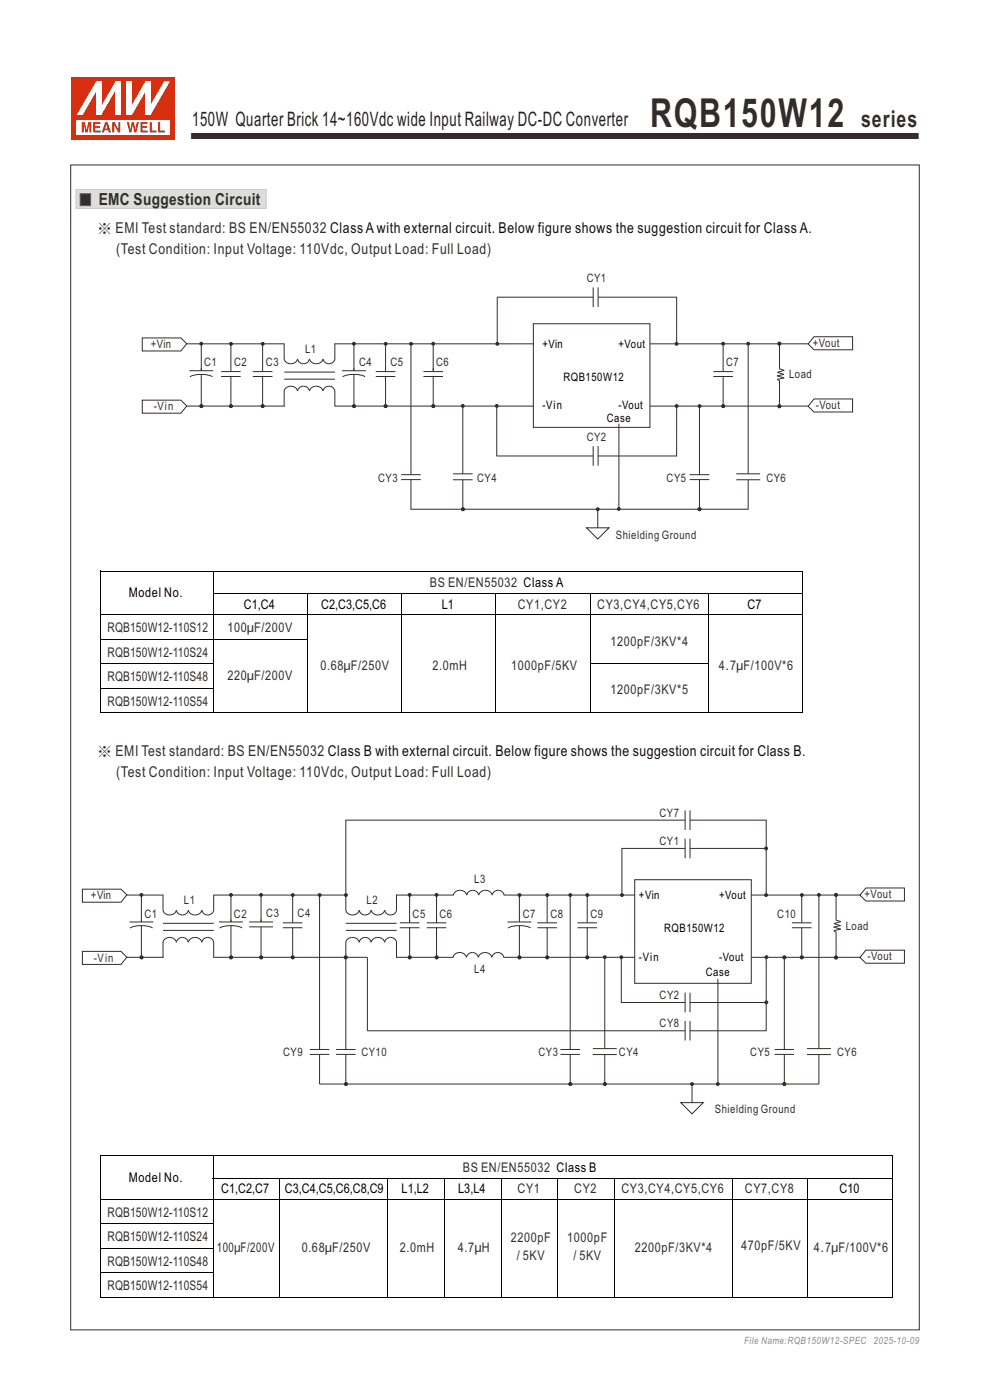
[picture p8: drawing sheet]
<svg xmlns="http://www.w3.org/2000/svg" width="210mm" height="297mm" viewBox="0 0 210 297" stroke-linecap="round" stroke-linejoin="round" font-family="sans-serif">
<g fill="none" stroke="#332c2b" stroke-width=".21">
<path d="M30.2 71.7h8.2l1.2 1.2-1.2 1.6h-8.2zM39.6 72.9h20.7M40.2 78.6h5M42.7 72.9v5.7M42.7 79.4v6.5M45.1 79.9a5.8 5.8 0 0 0-4.8 .1M46.9 78.8h4.2M46.9 79.9h4.2M49 72.9v5.9M49 79.9v6.2M53.6 78.8h4.2M53.6 79.9h4.2"/>
<path d="M55.7 72.9v5.9M55.7 79.9v6.2M60.3 72.9v3.3M60.3 78.9h10.8M71 72.9h42.2M71 72.9v3.2a1.29 1.29 0 0 1-1.2 1.1 1.29 1.29 0 0 1-1.3-1.1 1.51 1.51 0 0 1-1.4 1.1 1.51 1.51 0 0 1-1.5-1.1 1.29 1.29 0 0 1-1.2 1.1 1.29 1.29 0 0 1-1.3-1.1 1.49 1.49 0 0 1-1.4 1.1 1.49 1.49 0 0 1-1.4-1.1M72.5 78.6h5.1M75.1 79.4v6.5M75.1 72.9v5.7M77.4 79.9a5.8 5.8 0 0 0-4.7 .1M79.7 78.8h4.2M79.7 79.9h4.2"/>
<path d="M81.8 72.9v5.9M81.8 79.9v6.6M87.2 72.9v27.8M89.8 78.8h4.2M89.8 79.9h4.2M91.9 72.9v5.9M91.9 79.9v6.2M105.4 63h20.4M105.5 63v10.1M113.1 68.7h24.8v22h-24.8zM125.8 61v4.1M126.9 63h16.7"/>
<path d="M126.9 61v4.1M137.9 72.9h33.6M143.5 63v10M151.3 78.8h4.2M151.3 79.9h4.2M153.4 72.9v5.9M153.4 79.9v6.2M158.7 72.9v27.6M165.3 72.9v5.3l1.1 .4-1.5 .4 1.4 .4-1.5 .3 1.6 .5M172.7 71.4h8.2v2.8h-8.2l-1.3-1.2zM30.2 84.9h8.2l1.2 1.2-1.2 1.6h-8.2zM39.5 86.1h20.8"/>
<path d="M60.3 80.4h10.8M71 86.1h42.1M71 86.2v-3.2a1.29 1.29 0 0 0-1.2-1.1 1.29 1.29 0 0 0-1.3 1.1 1.51 1.51 0 0 0-1.4-1.1 1.51 1.51 0 0 0-1.5 1.1 1.29 1.29 0 0 0-1.2-1.1 1.29 1.29 0 0 0-1.3 1.1 1.49 1.49 0 0 0-1.4-1.1 1.49 1.49 0 0 0-1.4 1.1v3.2M98.2 86.1v14.4M105.4 86.1v10.7M105.4 96.7h20.4M125.8 94.6v4.2M126.9 94.6v4.2M126.9 96.7h16.7M131.3 89.9v18.2M137.9 86.2h33.6M143.5 86.2v10.6"/>
<path d="M148.4 85.9v14.8M166.3 80.2l-1.4 .3 .4 .3 .1 5.4M172.7 84.6h8.2v2.8h-8.2l-1.3-1.2zM85.1 100.7h4.1M85.1 101.7h4.1M87.1 108h71.6M87.2 101.7v6.3M96.1 101.8h4.2M96.1 100.5h4.2M98.2 101.8v6M124.4 112h4.8l-2.4 2.4zM126.8 108v4"/>
<path d="M146.3 100.7h4.1M146.3 101.7h4.1M148.4 101.7v6.3M156.2 101.8h5M156.2 100.5h5M158.7 101.8v6.3M73.4 173.9v19.2M73.4 174h71.9M131.9 180h13.4M131.9 180v9.9M145.3 171.9v4.2M145.3 177.9v4.2"/>
<path d="M146.4 171.9v4.2M146.4 177.9v4.2M146.4 180h16.1M146.4 174h16.1M162.5 173.9v16M17.5 188.6h8.2l1.2 1.3-1.2 1.5h-8.2zM26.9 189.9h7.7M27.5 195.6h5M30 189.8v5.8M30 196.4v6.5M32.4 196.9a5.8 5.8 0 0 0-4.8 0M34.6 189.8v3.3"/>
<path d="M34.6 193.1a1.49 1.49 0 0 0 1.4 1 1.49 1.49 0 0 0 1.4-1M34.6 197.4h10.8M34.6 195.9h10.8M37.4 199.9a1.49 1.49 0 0 0-1.4-1 1.49 1.49 0 0 0-1.4 1v3.3M37.4 199.9a1.28 1.28 0 0 1 1.3-1 1.28 1.28 0 0 1 1.2 1M37.4 193.1a1.28 1.28 0 0 0 1.3 1 1.28 1.28 0 0 0 1.2-1M40 199.9a1.49 1.49 0 0 1 1.4-1 1.49 1.49 0 0 1 1.4 1M40 193.1a1.49 1.49 0 0 0 1.4 1 1.49 1.49 0 0 0 1.4-1M42.8 199.9a1.28 1.28 0 0 1 1.3-1 1.28 1.28 0 0 1 1.2 1v3.3M42.8 193.1a1.28 1.28 0 0 0 1.3 1 1.28 1.28 0 0 0 1.2-1M45.3 189.9h28.1M45.3 189.8v3.3"/>
<path d="M46.5 195.6h5M49 189.8v5.8M49 196.4v6.5M51.4 196.9a5.8 5.8 0 0 0-4.8 0M52.8 195.6h5.1M52.8 196.6h5.1M55.4 189.8v5.8M55.4 196.6v6.3M60 195.8h4.2M60 196.8h4.2M62.1 189.9v5.9M62.1 196.8v6.6"/>
<path d="M67.8 189.9v32.7M73.4 193.1a1.49 1.49 0 0 0 1.4 1 1.49 1.49 0 0 0 1.4-1 1.29 1.29 0 0 0 1.2 1 1.29 1.29 0 0 0 1.3-1M73.4 197.4h10.7M73.4 195.9h10.7M78.7 199.9a1.29 1.29 0 0 0-1.3-1 1.29 1.29 0 0 0-1.2 1 1.49 1.49 0 0 0-1.4-1 1.49 1.49 0 0 0-1.4 1v22.7M78.7 199.9a1.49 1.49 0 0 1 1.5-1 1.49 1.49 0 0 1 1.4 1M78.7 193.1a1.49 1.49 0 0 0 1.5 1 1.49 1.49 0 0 0 1.4-1M81.6 199.9a1.28 1.28 0 0 1 1.3-1 1.28 1.28 0 0 1 1.2 1v3.3M81.6 193.1a1.28 1.28 0 0 0 1.3 1 1.28 1.28 0 0 0 1.2-1M84 189.9h12.2M84.1 189.8v3.3M84.8 195.8h4.2"/>
<path d="M84.8 196.8h4.2M86.9 189.8v6M86.9 196.8v6.1M90.5 195.8h4.2M90.5 196.8h4.2M92.6 189.8v6M92.6 196.8v6.1M96.2 189.9a1.49 1.49 0 0 1 1.4-1 1.49 1.49 0 0 1 1.4 1 1.29 1.29 0 0 1 1.3-1 1.29 1.29 0 0 1 1.2 1 1.51 1.51 0 0 1 1.5-1 1.51 1.51 0 0 1 1.4 1 1.29 1.29 0 0 1 1.3-1 1.29 1.29 0 0 1 1.2 1M106.8 189.9h27.9M107.6 195.6h5.1M110.2 189.7v5.9M110.2 196.4v6.7"/>
<path d="M112.5 196.9a5.8 5.8 0 0 0-4.7 0M114 195.8h4.1M114 196.8h4.1M116.1 189.9v5.9M116.1 196.8v6.3M121 189.9v32.7M122.5 195.8h4.1M122.5 196.8h4.1M124.6 189.9v5.9M124.6 196.8v6.3M134.6 186.6h24.8v22h-24.8zM159.4 189.9h23.1"/>
<path d="M168 195.8h4.1M168 196.8h4.1M170.1 189.9v5.9M170.1 196.8v6.3M173.7 190v32.5M176.8 196.7l1.6 .4-1.5 .3 .4 .3 .1 5.4M177.3 189.9v5.3l1.1 .3-1.5 .4 1.4 .5-1.5 .3M183.7 188.4h8.2v2.7h-8.2l-1.3-1.2zM17.5 201.8h8.2l1.2 1.3-1.2 1.5h-8.2zM26.8 203.1h7.8M45.3 203.1h32.6v15.6M77.9 218.7h67.4"/>
<path d="M84 203.1h12.2M96.1 203.1a1.49 1.49 0 0 1 1.4-1 1.49 1.49 0 0 1 1.4 1M98.9 203.1a1.28 1.28 0 0 1 1.3-1 1.28 1.28 0 0 1 1.3 1M101.5 203.1a1.49 1.49 0 0 1 1.4-1 1.49 1.49 0 0 1 1.4 1M104.3 203.1a1.28 1.28 0 0 1 1.3-1 1.28 1.28 0 0 1 1.2 1M106.8 203.1h27.8M128.3 203.1v19.4M131.7 212.7h13.6M131.8 203.1v9.6M145.3 210.6v4.1M145.3 216.6v4.1M146.4 210.6v4.1"/>
<path d="M146.4 216.6v4.1M146.4 218.7h16.2M146.4 212.7h16.2M152.3 207.7v22.1M159.4 203.1h23.1M162.5 203.1v15.6M166.4 203v19.6M183.7 201.6h8.2v2.7h-8.2l-1.3-1.2zM65.7 222.6h4.2M65.7 223.7h4.2M67.8 223.7v6.3h105.9v-6.3M71.3 222.6h4.1"/>
<path d="M71.3 223.7h4.1M73.4 223.7v6.3M118.9 222.6h4.1M118.9 223.7h4.1M121 223.7v6.3M125.8 222.5h5M125.8 223.7h5M128.3 223.7v6.1M144.4 233.9h4.8l-2.4 2.4zM146.8 229.9v4M164.3 222.6h4.1M164.3 223.7h4.1"/>
<path d="M166.4 223.7v6.3M171.2 222.5h5M171.2 223.7h5"/>
</g>
<g fill="#332c2b" stroke="#332c2b" stroke-width=".21">
<circle cx="128.3" cy="230" r=".3"/>
<circle cx="121" cy="230" r=".3"/>
<circle cx="73.4" cy="230" r=".3"/>
<circle cx="152.3" cy="230" r=".3"/>
<circle cx="131.3" cy="108" r=".3"/>
<circle cx="98.2" cy="108" r=".3"/>
<circle cx="30" cy="203.1" r=".3"/>
<circle cx="49" cy="203.1" r=".3"/>
<circle cx="42.7" cy="86.2" r=".3"/>
<circle cx="86.9" cy="203.1" r=".3"/>
<circle cx="92.6" cy="203.1" r=".3"/>
<circle cx="91.9" cy="86.2" r=".3"/>
<circle cx="153.4" cy="86.2" r=".3"/>
<circle cx="55.4" cy="203.1" r=".3"/>
<circle cx="75.1" cy="86.2" r=".3"/>
<circle cx="177.3" cy="189.8" r=".3"/>
<circle cx="165.3" cy="72.9" r=".3"/>
<circle cx="177.3" cy="203.1" r=".3"/>
<circle cx="165.3" cy="86.2" r=".3"/>
<circle cx="49" cy="86.2" r=".3"/>
<circle cx="110.2" cy="203.1" r=".3"/>
<circle cx="55.7" cy="86.2" r=".3"/>
<circle cx="116.1" cy="203.1" r=".3"/>
<circle cx="124.6" cy="203.1" r=".3"/>
<circle cx="170.1" cy="203.1" r=".3"/>
<circle cx="166.4" cy="203.1" r=".3"/>
<circle cx="62.1" cy="203.1" r=".3"/>
<circle cx="73.3" cy="203.1" r=".3"/>
<circle cx="81.8" cy="86.2" r=".3"/>
<circle cx="166.4" cy="230" r=".3"/>
<circle cx="148.4" cy="108" r=".3"/>
<circle cx="49" cy="72.9" r=".3"/>
<circle cx="110.2" cy="189.9" r=".3"/>
<circle cx="105.5" cy="72.9" r=".3"/>
<circle cx="55.7" cy="72.9" r=".3"/>
<circle cx="116.1" cy="189.9" r=".3"/>
<circle cx="124.6" cy="189.9" r=".3"/>
<circle cx="131.9" cy="189.9" r=".3"/>
<circle cx="170.1" cy="189.9" r=".3"/>
<circle cx="62.1" cy="189.9" r=".3"/>
<circle cx="73.4" cy="189.9" r=".3"/>
<circle cx="67.8" cy="189.9" r=".3"/>
<circle cx="81.8" cy="72.9" r=".3"/>
<circle cx="121" cy="189.9" r=".3"/>
<circle cx="87.2" cy="72.9" r=".3"/>
<circle cx="148.4" cy="86.1" r=".3"/>
<circle cx="162.5" cy="189.9" r=".3"/>
<circle cx="162.5" cy="180" r=".3"/>
<circle cx="143.5" cy="72.9" r=".3"/>
<circle cx="128.3" cy="203.1" r=".3"/>
<circle cx="131.8" cy="203.1" r=".3"/>
<circle cx="98.2" cy="86.1" r=".3"/>
<circle cx="105.4" cy="86.1" r=".3"/>
<circle cx="173.7" cy="189.8" r=".3"/>
<circle cx="158.7" cy="72.9" r=".3"/>
<circle cx="162.6" cy="203.1" r=".3"/>
<circle cx="162.6" cy="212.6" r=".3"/>
<circle cx="143.5" cy="86.1" r=".3"/>
<circle cx="30" cy="189.8" r=".3"/>
<circle cx="49" cy="189.8" r=".3"/>
<circle cx="42.7" cy="72.9" r=".3"/>
<circle cx="86.9" cy="189.8" r=".3"/>
<circle cx="92.6" cy="189.8" r=".3"/>
<circle cx="91.9" cy="72.9" r=".3"/>
<circle cx="153.4" cy="72.9" r=".3"/>
<circle cx="55.4" cy="189.8" r=".3"/>
<circle cx="75.1" cy="72.9" r=".3"/>
<circle cx="146.8" cy="230" r=".3"/>
<circle cx="126.8" cy="108" r=".3"/>
</g>
<path d="M40.4 28.1h154.6v1.5h-154.6z" fill-rule="evenodd" fill="#332c2b" stroke="#fefefe" stroke-width=".21"/>
<path d="M15.2 16.4h22v13.2h-22z" fill-rule="evenodd" fill="#d62e0f"/>
<path d="M16.3 25.4h19.8v3.1h-19.8z" fill-rule="evenodd" fill="#fefefe"/>
<g fill="#d62e0f">
<path d="M26.9 25.9h.4l.4 1.6 .3-1.6h.4l.3 1.6 .3-1.6h.5l-.6 2.2h-.4l-.3-1.7-.3 1.7h-.4z" fill-rule="evenodd"/>
<path d="M29.8 25.9h1.5v.4h-1.1v.5h1v.3h-1v.6h1.1v.4h-1.5z" fill-rule="evenodd"/>
<path d="M31.7 25.9h.5v1.8h1v.4h-1.5z" fill-rule="evenodd"/>
<path d="M33.5 25.9h.5v1.8h1v.4h-1.5z" fill-rule="evenodd"/>
<path d="M17.3 25.9h.7l.4 1.7 .3-1.7h.7v2.2h-.4v-1.8l-.4 1.8h-.5l-.4-1.8v1.8h-.4z" fill-rule="evenodd"/>
<path d="M19.8 25.9h1.5v.4h-1.1v.5h1v.3h-1v.6h1.2v.4h-1.6z" fill-rule="evenodd"/>
<path d="M22.6 26.4l.2 .9h-.5zM22.3 25.9l-.7 2.2h.4l.2-.4h.7l.2 .4h.5l-.8-2.2z" fill-rule="evenodd"/>
<path d="M23.8 25.9h.5l.8 1.5v-1.5h.4v2.2h-.4l-.9-1.6v1.6h-.4z" fill-rule="evenodd"/>
</g>
<g fill="#fff">
<path d="M24.5 17.3h1.1v7.1h-1.1z" fill-rule="evenodd"/>
<path d="M24.5 17.3h1.1l-4.1 7.1h-1.1z" fill-rule="evenodd"/>
<path d="M20.4 17.3h1.1v7.1h-1.1z" fill-rule="evenodd"/>
<path d="M20.4 17.3h1.1v.3l-4 6.8h-1.2z" fill-rule="evenodd"/>
<path d="M30.8 17.3h1.1v7.1h-1.1z" fill-rule="evenodd"/>
<path d="M34.8 17.3h1.3l-4.2 7.1h-1v-.3z" fill-rule="evenodd"/>
<path d="M26.9 17.3h1.1v7.1h-1.1z" fill-rule="evenodd"/>
<path d="M30.8 17.3h1.1v.2l-3.9 6.9h-1.1v-.3z" fill-rule="evenodd"/>
</g>
<g fill="none" stroke="#000" stroke-width=".21">
<path d="M21.3 121.1v30.1M21.4 121.2h148.7M21.4 130.4h148.8M21.4 135.6h43.9M45.1 126h125.1M45.2 121.2v30M65.2 126v25.2M85.2 126v25.2M105.2 126v25.2M125.2 126v25.2M150.2 126v25.2M170.2 121.2v30"/>
<path d="M21.3 151.2h148.8M21.3 146h24M21.3 140.8h24M125.1 140.8h25.2M21.3 245.1v4.8M21.3 250.1v25.1M21.4 245.2h168M21.4 254.4h168M21.4 259.6h23.8M45.1 250h144.3M45.2 245.2v30M59.2 249.9v25.3"/>
<path d="M82.2 249.9v25.3M94.4 249.9v25.2M106.4 249.9v25.3M118.4 249.9v25.2M130.4 249.9v25.3M155.4 249.9v25.3M171.4 250v25.2M189.4 245.2v29.9M21.3 275.2h168.1M21.4 264.8h23.7M21.4 270h23.7"/>
</g>
<path d="M21.3 126.4l.1 .2zM21.3 130.3l.1 .2zM45.1 125.9l.2 .2zM45.1 135.5l.2 .1zM45.1 140.5l.2 .2zM21.3 249.9l.1 .2zM21.3 254.3l.1 .2zM45.1 249.9l.2 .2zM45.1 259.5l.2 .1zM45.1 264.5l.2 .2z" fill="#000"/>
<path d="M16.1 40.2h40.4v4h-40.4z" fill-rule="evenodd" fill="#dcdddd" stroke="#c9caca" stroke-width=".21"/>
<path d="M17 41.1h2.2v2.5h-2.2z" fill-rule="evenodd" fill="#332c2b" stroke="#5f5d5d" stroke-width=".21"/>
<path d="M15 35h180v247.1h-180z" fill="none" stroke="#332c2b" stroke-width=".21"/>
<text font-size="8.5" fill="#332c2b" x="137.9" y="27">RQB150W12</text>
<text font-size="4.9" fill="#332c2b" x="182.7" y="27">series</text>
<text font-size="4.2" fill="#231f20" x="40.8" y="26.6">150W Quarter Brick 14~160Vdc wide Input Railway DC-DC Converter</text>
<text font-size="3.5" fill="#332c2b" x="20.9" y="43.6">EMC Suggestion Circuit</text>
<g font-size="3.2" fill="#332c2b">
<text x="20.6" y="49.4">※ EMI Test standard: BS EN/EN55032 Class A with external circuit. Below figure shows the suggestion circuit for Class A.</text>
<text x="24.6" y="53.9">(Test Condition: Input Voltage: 110Vdc, Output Load: Full Load)</text>
<text x="20.6" y="160.3">※ EMI Test standard: BS EN/EN55032 Class B with external circuit. Below figure shows the suggestion circuit for Class B.</text>
<text x="24.6" y="164.8">(Test Condition: Input Voltage: 110Vdc, Output Load: Full Load)</text>
</g>
<g font-size="2.8" fill="#332c2b">
<text x="91.2" y="124.6">BS EN/EN55032 Class A</text>
<text x="109.8" y="129.2">CY1,CY2</text>
<text x="126.7" y="129.2">CY3,CY4,CY5,CY6</text>
<text x="22.8" y="134.1">RQB150W12-110S12</text>
<text x="48.2" y="134">100μF/200V</text>
<text x="129.5" y="137">1200pF/3KV*4</text>
<text x="22.8" y="139.3">RQB150W12-110S24</text>
<text x="68" y="142.2">0.68μF/250V</text>
<text x="91.8" y="142.2">2.0mH</text>
<text x="108.4" y="142.2">1000pF/5KV</text>
<text x="152.5" y="142.2">4.7μF/100V*6</text>
<text x="22.8" y="144.5">RQB150W12-110S48</text>
<text x="22.8" y="149.7">RQB150W12-110S54</text>
<text x="48.2" y="144.3">220μF/200V</text>
<text x="129.5" y="147.3">1200pF/3KV*5</text>
<text x="98.2" y="248.6">BS EN/EN55032 Class B</text>
<text x="109.8" y="253.2">CY1</text>
<text x="121.8" y="253.2">CY2</text>
<text x="131.8" y="253.2">CY3,CY4,CY5,CY6</text>
<text x="158" y="253.2">CY7,CY8</text>
<text x="22.8" y="258.1">RQB150W12-110S12</text>
<text x="22.8" y="263.3">RQB150W12-110S24</text>
<text x="108.3" y="263.5">2200pF</text>
<text x="120.3" y="263.5">1000pF</text>
<text x="22.8" y="268.5">RQB150W12-110S48</text>
<text x="46" y="265.5">100μF/200V</text>
<text x="64" y="265.5">0.68μF/250V</text>
<text x="84.8" y="265.5">2.0mH</text>
<text x="97.1" y="265.5">4.7μH</text>
<text x="109.6" y="267.3">/ 5KV</text>
<text x="121.6" y="267.3">/ 5KV</text>
<text x="134.6" y="265.5">2200pF/3KV*4</text>
<text x="157.2" y="265.2">470pF/5KV</text>
<text x="172.7" y="265.5">4.7μF/100V*6</text>
<text x="22.8" y="273.7">RQB150W12-110S54</text>
</g>
<g font-size="2.8">
<text x="27.3" y="126.7">Model No.</text>
<text x="51.7" y="129.2">C1,C4</text>
<text x="68.1" y="129.2">C2,C3,C5,C6</text>
<text x="93.7" y="129.2">L1</text>
<text x="158.6" y="129.2">C7</text>
<text x="27.3" y="250.7">Model No.</text>
<text x="46.9" y="253.2">C1,C2,C7</text>
<text x="60.4" y="253.2">C3,C4,C5,C6,C8,C9</text>
<text x="85.2" y="253.2">L1,L2</text>
<text x="97.2" y="253.2">L3,L4</text>
<text x="178.1" y="253.2">C10</text>
</g>
<g font-size="2.5" fill="#332c2b">
<text x="124.4" y="59.9">CY1</text>
<text x="32" y="73.9">+Vin</text>
<text x="43.3" y="77.7">C1</text>
<text x="49.7" y="77.7">C2</text>
<text x="56.4" y="77.7">C3</text>
<text x="64.7" y="74.9">L1</text>
<text x="76.2" y="77.6">C4</text>
<text x="82.8" y="77.6">C5</text>
<text x="92.5" y="77.7">C6</text>
<text x="154" y="77.7">C7</text>
<text x="172.4" y="73.6">+Vout</text>
<text x="167.4" y="80.3">Load</text>
<text x="32.6" y="87">-Vin</text>
<text x="173" y="86.8">-Vout</text>
<text x="124.4" y="93.5">CY2</text>
<text x="80.2" y="102.2">CY3</text>
<text x="101.2" y="102.1">CY4</text>
<text x="141.4" y="102.2">CY5</text>
<text x="162.6" y="102.1">CY6</text>
<text x="130.6" y="114.3">Shielding Ground</text>
<text x="139.9" y="173.3">CY7</text>
<text x="139.9" y="179.3">CY1</text>
<text x="19.3" y="190.8">+Vin</text>
<text x="39" y="191.9">L1</text>
<text x="77.8" y="191.9">L2</text>
<text x="100.6" y="187.4">L3</text>
<text x="183.4" y="190.5">+Vout</text>
<text x="30.6" y="194.7">C1</text>
<text x="49.6" y="194.7">C2</text>
<text x="56.5" y="194.5">C3</text>
<text x="63.1" y="194.6">C4</text>
<text x="87.5" y="194.7">C5</text>
<text x="93.2" y="194.7">C6</text>
<text x="110.9" y="194.7">C7</text>
<text x="116.8" y="194.7">C8</text>
<text x="125.3" y="194.7">C9</text>
<text x="164.9" y="194.8">C10</text>
<text x="179.4" y="197.2">Load</text>
<text x="19.9" y="204">-Vin</text>
<text x="184" y="203.7">-Vout</text>
<text x="100.6" y="206.4">L4</text>
<text x="139.9" y="211.9">CY2</text>
<text x="139.9" y="217.9">CY8</text>
<text x="60.1" y="224.1">CY9</text>
<text x="76.6" y="224.1">CY10</text>
<text x="114.2" y="224.1">CY3</text>
<text x="131.3" y="224.1">CY4</text>
<text x="159.2" y="224.1">CY5</text>
<text x="177.6" y="224.1">CY6</text>
<text x="151.6" y="236.2">Shielding Ground</text>
</g>
<g font-size="2.5">
<text x="115" y="73.8">+Vin</text>
<text x="131.2" y="73.8">+Vout</text>
<text x="119.5" y="80.8">RQB150W12</text>
<text x="115" y="86.8">-Vin</text>
<text x="128.7" y="89.4">Case</text>
<text x="131.2" y="86.8">-Vout</text>
<text x="135.5" y="190.7">+Vin</text>
<text x="152.5" y="190.7">+Vout</text>
<text x="140.9" y="197.7">RQB150W12</text>
<text x="135.5" y="203.9">-Vin</text>
<text x="152.5" y="203.9">-Vout</text>
<text x="149.7" y="207.1">Case</text>
</g>
<text font-size="2.1" fill="#8b8b8c" x="157.9" y="285.1">File Name:RQB150W12-SPEC 2025-10-09</text>
</svg>
